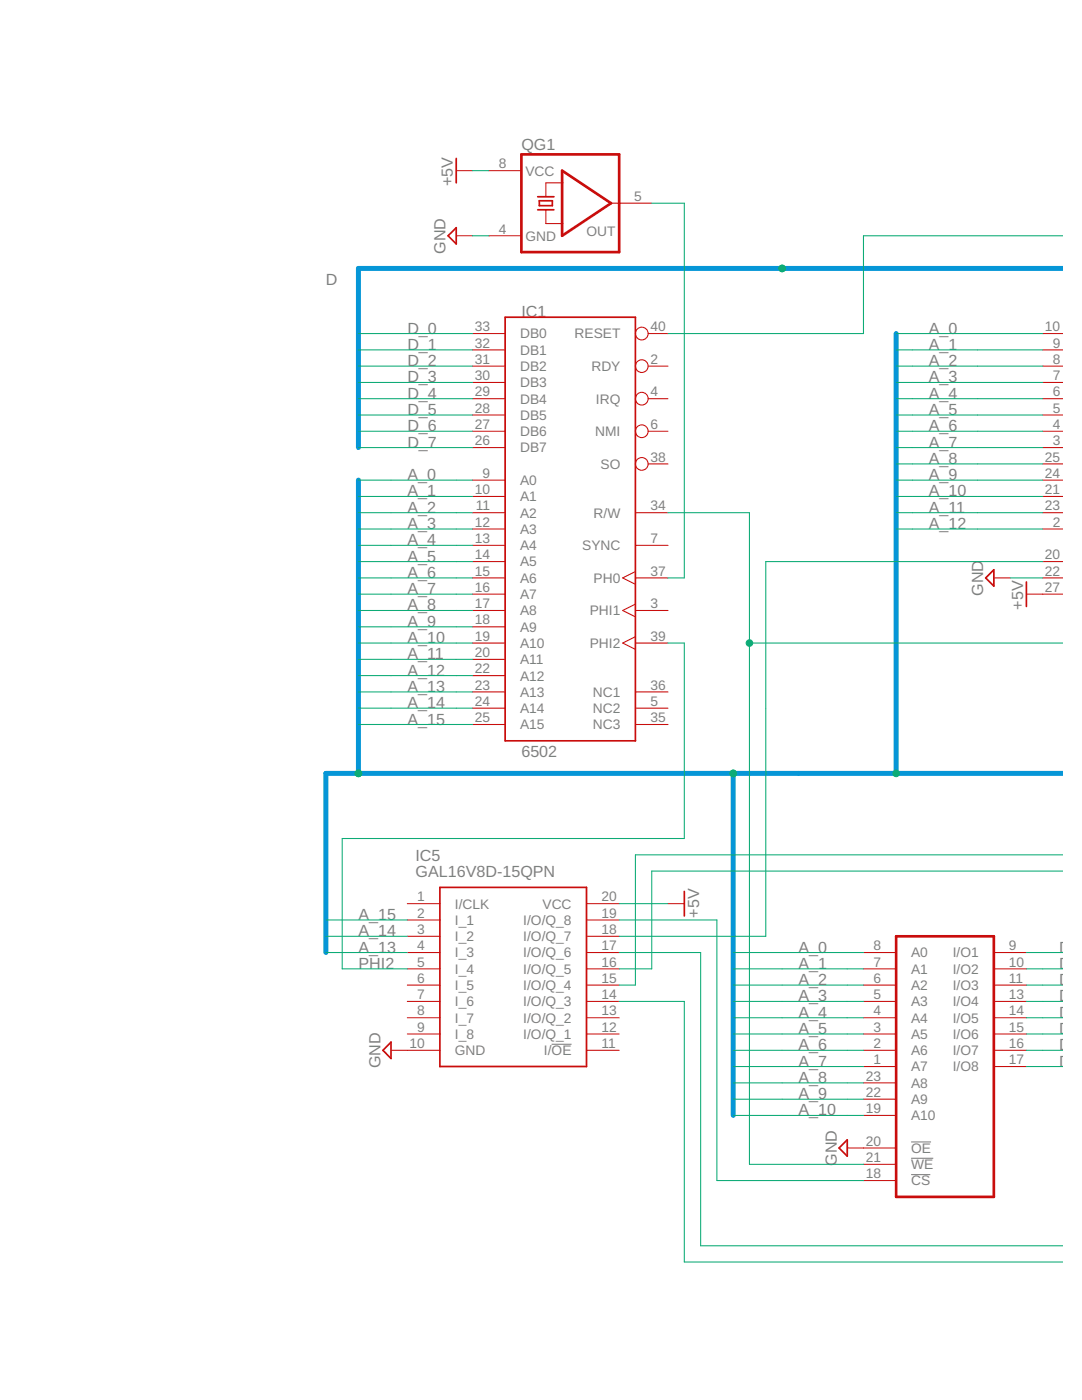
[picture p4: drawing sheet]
<svg xmlns="http://www.w3.org/2000/svg" width="216mm" height="279mm" viewBox="0 0 216 279" stroke-linecap="round" stroke-linejoin="round" font-family="sans-serif">
<path d="M110.1 208.4h3.9M181.8 227.9h4M181.8 231.2h4.4M181.8 234.4h3.8" fill="none" stroke="#808080" stroke-width=".21"/>
<path d="M91 31.6v4.9M107.3 39.3h3.2M89.4 47.1l1.6-1.7v3.3zM107.3 41.9h3.2M107.6 40.1h2.6v.9h-2.6zM100.8 63.3h26v84.5h-26zM198.3 113.7v3.3l-1.6-1.7zM204.8 116.1v4.9M87.8 177.1h29.2v35.8h-29.2zM136.5 177.9v4.9M78 208v3.2l-1.6-1.6zM167.4 229.1l1.7-1.6v3.2z" fill="none" stroke="#c90d0c" stroke-width=".34"/>
<g fill="none" stroke="#c90d0c" stroke-width=".21">
<path d="M91 34.1h3.3M97.5 34.1h6.5M112.2 36.5h-3.3v2.8M91 47.1h3.3M97.5 47.1h6.5M108.9 41.9v2.7h3.3M121.9 40.6h8.1M94.3 79.6h6.5M94.3 76.3h6.5M94.3 73.1h6.5M94.3 69.8h6.5M94.3 66.6h6.5"/>
<path d="M129.3 79.6h4M129.3 73.1h4M129.3 66.6h4M208.1 79.6h4M208.1 76.3h4M208.1 73.1h4M208.1 69.8h4M208.1 66.6h4M94.3 99.1h6.5M94.3 95.8h6.5M94.3 89.3h6.5M94.3 86.1h6.5"/>
<path d="M94.3 82.8h6.5M129.3 86.1h4M129.3 92.6h4M208.1 99.1h4M208.1 95.8h4M208.1 89.3h4M208.1 86.1h4M208.1 82.8h4M208.1 92.6h4M94.3 118.6h6.5M94.3 115.3h6.5M94.3 112.1h6.5"/>
<path d="M94.3 108.8h6.5M94.3 105.6h6.5M94.3 102.3h6.5M126.8 115.3h6.5M126.8 108.8h6.5M126.8 102.3h6.5M126.8 114.1l-2.6 1.2 2.6 1.3M198.3 115.3h3.3M204.8 118.6h7.3M208.1 115.3h4M208.1 112.1h4M208.1 105.6h4"/>
<path d="M208.1 102.3h4M94.3 138.1h6.5M94.3 134.8h6.5M94.3 131.6h6.5M94.3 128.3h6.5M94.3 125.1h6.5M94.3 121.8h6.5M126.8 138.1h6.5M126.8 128.3h6.5M126.8 121.8h6.5M126.8 127.1l-2.6 1.2 2.6 1.3M126.8 120.6l-2.6 1.2 2.6 1.3"/>
<path d="M94.3 144.6h6.5M94.3 141.3h6.5M126.8 144.6h6.5M126.8 141.3h6.5M81.3 190.1h6.5M81.3 193.4h6.5M81.3 196.6h6.5M81.3 199.9h6.5M81.3 180.3h6.5M81.3 183.6h6.5M81.3 186.9h6.5M117 190.1h6.5"/>
<path d="M117 193.4h6.5M117 196.6h6.5M117 199.9h6.5M117 180.3h6.5M117 183.6h6.5M117 186.9h6.5M133.3 180.3h3.2M172.3 190.1h6.5M172.3 193.4h6.5M172.3 196.6h6.5M172.3 199.9h6.5M198.3 190.1h6.5"/>
<path d="M198.3 193.4h6.5M198.3 196.6h6.5M198.3 199.9h6.5M78 209.6h9.8M81.3 203.1h6.5M81.3 206.4h6.5M117 203.1h6.5M117 206.4h6.5M117 209.6h6.5M172.3 203.1h6.5M172.3 206.4h6.5M172.3 209.6h6.5"/>
<path d="M172.3 212.9h6.5M172.3 216.1h6.5M172.3 219.4h6.5M198.3 203.1h6.5M198.3 206.4h6.5M198.3 209.6h6.5M198.3 212.9h6.5M169.1 229.1h9.7M172.3 222.6h6.5M172.3 232.4h6.5M172.3 235.6h6.5"/>
<circle cx="128.1" cy="79.6" r="1.27"/>
<circle cx="128.1" cy="66.6" r="1.27"/>
<circle cx="128.1" cy="73.1" r="1.27"/>
<circle cx="128.1" cy="92.6" r="1.27"/>
<circle cx="128.1" cy="86.1" r="1.27"/>
</g>
<path d="M104 30.8h19.5v19.5h-19.5zM112.2 34.1l9.7 6.5-9.7 6.5zM178.8 186.9h19.5v52h-19.5z" fill="none" stroke="#c90d0c" stroke-width=".53"/>
<path d="M212.1 53.6h-140.6v35.7M178.8 66.6v87.7M71.5 95.8v58.5M146.3 154.3v68.3M212.1 154.3h-147.1v35.8" fill="none" stroke="#0696d7" stroke-width=".99"/>
<g fill="#0dab76" stroke="#0dab76" stroke-width=".2">
<circle cx="156.1" cy="53.6" r=".66"/>
<circle cx="146.3" cy="154.3" r=".66"/>
<circle cx="71.5" cy="154.3" r=".66"/>
<circle cx="178.8" cy="154.3" r=".66"/>
<circle cx="149.5" cy="128.3" r=".66"/>
</g>
<g fill="none" stroke="#0dab76" stroke-width=".21">
<path d="M94.3 34.1h3.2M94.3 47.1h3.2M130 40.6h6.5v74.7h-3.2M212.1 47.1h-39.8v19.5h-39M71.5 66.6h22.8M71.5 69.8h22.8M71.5 73.1h22.8M71.5 76.3h22.8M71.5 79.6h22.8M178.8 66.6h29.3M178.8 69.8h29.3M178.8 73.1h29.3"/>
<path d="M178.8 76.3h29.3M178.8 79.6h29.3M71.5 82.8h22.8M71.5 86.1h22.8M71.5 89.3h22.8M71.5 95.8h22.8M71.5 99.1h22.8M178.8 82.8h29.3M178.8 86.1h29.3M178.8 89.3h29.3M178.8 95.8h29.3M178.8 99.1h29.3"/>
<path d="M178.8 92.6h29.3M71.5 102.3h22.8M71.5 105.6h22.8M71.5 108.8h22.8M71.5 112.1h22.8M71.5 115.3h22.8M71.5 118.6h22.8M133.3 102.3h16.2v130.1h22.8M178.8 102.3h29.3M178.8 105.6h29.3M201.6 115.3h6.5M208.1 112.1h-55.3v74.8h-29.3"/>
<path d="M71.5 121.8h22.8M71.5 125.1h22.8M71.5 128.3h22.8M71.5 131.6h22.8M71.5 134.8h22.8M71.5 138.1h22.8M133.3 128.3h3.2v39h-68.2v26.1h13M149.5 128.3h62.6M71.5 141.3h22.8M71.5 144.6h22.8M212.1 173.8h-82.1v19.6h-6.5M212.1 170.6h-85.3v26h-3.3"/>
<path d="M65 190.1h16.3M65 186.9h16.3M65 183.6h16.3M123.5 190.1h16.3v58.5h72.3M123.5 199.9h13v52h75.6M123.5 183.6h19.5v52h29.3M123.5 180.3h9.8M146.3 190.1h26M146.3 193.4h26M146.3 196.6h26M146.3 199.9h26M204.8 190.1h7.3"/>
<path d="M204.8 193.4h7.3M204.8 196.6h7.3M204.8 199.9h7.3M146.3 203.1h26M146.3 206.4h26M146.3 209.6h26M146.3 212.9h26M146.3 216.1h26M146.3 219.4h26M204.8 203.1h7.3M204.8 206.4h7.3M204.8 209.6h7.3"/>
<path d="M204.8 212.9h7.3M146.3 222.6h26"/>
</g>
<g font-size="3.2" fill="#808080">
<text x="104" y="30">QG1</text>
<text x="90.4" y="37.1" transform="rotate(-90 90.4 37.1)">+5V</text>
<text x="88.9" y="50.6" transform="rotate(-90 88.9 50.6)">GND</text>
<text x="65" y="56.8">D</text>
<text x="104" y="63.3">IC1</text>
<text x="81.3" y="66.6">D_0</text>
<text x="81.3" y="69.8">D_1</text>
<text x="185.3" y="66.6">A_0</text>
<text x="185.3" y="69.8">A_1</text>
<text x="81.3" y="73.1">D_2</text>
<text x="81.3" y="76.3">D_3</text>
<text x="185.3" y="73.1">A_2</text>
<text x="185.3" y="76.3">A_3</text>
<text x="81.3" y="79.6">D_4</text>
<text x="81.3" y="82.8">D_5</text>
<text x="185.3" y="79.6">A_4</text>
<text x="185.3" y="82.8">A_5</text>
<text x="81.3" y="86.1">D_6</text>
<text x="81.3" y="89.3">D_7</text>
<text x="185.3" y="86.1">A_6</text>
<text x="185.3" y="89.3">A_7</text>
<text x="81.3" y="95.8">A_0</text>
<text x="185.3" y="92.6">A_8</text>
<text x="185.3" y="95.8">A_9</text>
<text x="81.3" y="99.1">A_1</text>
<text x="185.3" y="99.1">A_10</text>
<text x="81.3" y="102.3">A_2</text>
<text x="81.3" y="105.6">A_3</text>
<text x="185.3" y="102.3">A_11</text>
<text x="185.3" y="105.6">A_12</text>
<text x="81.3" y="108.8">A_4</text>
<text x="81.3" y="112.1">A_5</text>
<text x="81.3" y="115.3">A_6</text>
<text x="81.3" y="118.6">A_7</text>
<text x="196.2" y="118.9" transform="rotate(-90 196.2 118.9)">GND</text>
<text x="81.3" y="121.8">A_8</text>
<text x="81.3" y="125.1">A_9</text>
<text x="204.2" y="121.6" transform="rotate(-90 204.2 121.6)">+5V</text>
<text x="81.3" y="128.3">A_10</text>
<text x="81.3" y="131.6">A_11</text>
<text x="81.3" y="134.8">A_12</text>
<text x="81.3" y="138.1">A_13</text>
<text x="81.3" y="141.3">A_14</text>
<text x="81.3" y="144.6">A_15</text>
<text x="104" y="151.1">6502</text>
<text x="82.9" y="171.7">IC5</text>
<text x="82.9" y="175">GAL16V8D-15QPN</text>
<text x="71.5" y="183.6">A_15</text>
<text x="139.5" y="183.1" transform="rotate(-90 139.5 183.1)">+5V</text>
<text x="71.5" y="190.1">A_13</text>
<text x="71.5" y="186.9">A_14</text>
<text x="159.3" y="190.1">A_0</text>
<text x="211.3" y="190.1">D_0</text>
<text x="71.5" y="193.4">PHI2</text>
<text x="159.3" y="193.4">A_1</text>
<text x="159.3" y="196.6">A_2</text>
<text x="211.3" y="193.4">D_1</text>
<text x="211.3" y="196.6">D_2</text>
<text x="159.3" y="199.9">A_3</text>
<text x="159.3" y="203.1">A_4</text>
<text x="211.3" y="199.9">D_3</text>
<text x="211.3" y="203.1">D_4</text>
<text x="159.3" y="206.4">A_5</text>
<text x="159.3" y="209.6">A_6</text>
<text x="211.3" y="206.4">D_5</text>
<text x="211.3" y="209.6">D_6</text>
<text x="75.9" y="213.2" transform="rotate(-90 75.9 213.2)">GND</text>
<text x="159.3" y="212.9">A_7</text>
<text x="211.3" y="212.9">D_7</text>
<text x="159.3" y="216.1">A_8</text>
<text x="159.3" y="219.4">A_9</text>
<text x="159.3" y="222.6">A_10</text>
<text x="166.9" y="232.7" transform="rotate(-90 166.9 232.7)">GND</text>
</g>
<g font-size="2.8" fill="#808080">
<text x="99.5" y="33.6">8</text>
<text x="104.8" y="35">VCC</text>
<text x="126.5" y="40.1">5</text>
<text x="99.5" y="46.6">4</text>
<text x="117" y="47.1">OUT</text>
<text x="104.8" y="48">GND</text>
<text x="94.7" y="69.4">32</text>
<text x="94.7" y="66.1">33</text>
<text x="103.8" y="70.8">DB1</text>
<text x="103.8" y="67.5">DB0</text>
<text x="114.6" y="67.5">RESET</text>
<text x="129.8" y="66.1">40</text>
<text x="208.5" y="66.1">10</text>
<text x="210.1" y="69.4">9</text>
<text x="94.7" y="75.9">30</text>
<text x="94.7" y="72.6">31</text>
<text x="103.8" y="77.3">DB3</text>
<text x="103.8" y="74">DB2</text>
<text x="118" y="74">RDY</text>
<text x="129.8" y="72.6">2</text>
<text x="210.1" y="75.9">7</text>
<text x="210.1" y="72.6">8</text>
<text x="94.7" y="82.4">28</text>
<text x="94.7" y="79.1">29</text>
<text x="103.8" y="83.8">DB5</text>
<text x="103.8" y="80.5">DB4</text>
<text x="118.9" y="80.5">IRQ</text>
<text x="129.8" y="79.1">4</text>
<text x="210.1" y="82.4">5</text>
<text x="210.1" y="79.1">6</text>
<text x="94.7" y="88.9">26</text>
<text x="94.7" y="85.6">27</text>
<text x="103.8" y="87">DB6</text>
<text x="118.8" y="87">NMI</text>
<text x="129.8" y="85.6">6</text>
<text x="210.1" y="88.9">3</text>
<text x="210.1" y="85.6">4</text>
<text x="96.3" y="95.4">9</text>
<text x="103.8" y="90.3">DB7</text>
<text x="119.8" y="93.5">SO</text>
<text x="129.8" y="92.1">38</text>
<text x="208.5" y="95.4">24</text>
<text x="208.5" y="92.1">25</text>
<text x="94.7" y="98.6">10</text>
<text x="94.9" y="101.9">11</text>
<text x="103.8" y="100.1">A1</text>
<text x="103.8" y="96.8">A0</text>
<text x="129.8" y="101.9">34</text>
<text x="208.5" y="98.6">21</text>
<text x="208.5" y="101.9">23</text>
<text x="94.7" y="105.1">12</text>
<text x="103.8" y="106.6">A3</text>
<text x="103.8" y="103.3">A2</text>
<text x="118.4" y="103.3">R/W</text>
<text x="210.1" y="105.1">2</text>
<text x="94.7" y="111.6">14</text>
<text x="94.7" y="108.4">13</text>
<text x="103.8" y="113.1">A5</text>
<text x="103.8" y="109.8">A4</text>
<text x="116.2" y="109.8">SYNC</text>
<text x="129.8" y="108.4">7</text>
<text x="208.5" y="111.6">20</text>
<text x="94.7" y="118.1">16</text>
<text x="94.7" y="114.9">15</text>
<text x="103.8" y="119.6">A7</text>
<text x="103.8" y="116.3">A6</text>
<text x="118.4" y="116.3">PH0</text>
<text x="129.8" y="114.9">37</text>
<text x="208.5" y="114.9">22</text>
<text x="208.5" y="118.1">27</text>
<text x="94.7" y="124.6">18</text>
<text x="94.7" y="121.4">17</text>
<text x="103.8" y="122.8">A8</text>
<text x="117.7" y="122.8">PHI1</text>
<text x="129.8" y="121.4">3</text>
<text x="94.7" y="131.1">20</text>
<text x="94.7" y="127.9">19</text>
<text x="103.8" y="129.3">A10</text>
<text x="103.8" y="126.1">A9</text>
<text x="117.7" y="129.3">PHI2</text>
<text x="129.8" y="127.9">39</text>
<text x="94.7" y="137.6">23</text>
<text x="94.7" y="134.4">22</text>
<text x="103.8" y="135.8">A12</text>
<text x="103.8" y="132.6">A11</text>
<text x="129.8" y="137.6">36</text>
<text x="94.7" y="140.9">24</text>
<text x="103.8" y="142.3">A14</text>
<text x="103.8" y="139.1">A13</text>
<text x="118.3" y="142.3">NC2</text>
<text x="118.3" y="139.1">NC1</text>
<text x="129.8" y="140.9">5</text>
<text x="94.7" y="144.1">25</text>
<text x="103.8" y="145.6">A15</text>
<text x="118.3" y="145.6">NC3</text>
<text x="129.8" y="144.1">35</text>
<text x="83.3" y="179.9">1</text>
<text x="120" y="179.9">20</text>
<text x="83.3" y="183.1">2</text>
<text x="90.8" y="181.3">I/CLK</text>
<text x="90.8" y="184.6">I_1</text>
<text x="104.4" y="184.6">I/O/Q_8</text>
<text x="108.3" y="181.3">VCC</text>
<text x="120" y="183.1">19</text>
<text x="83.3" y="186.4">3</text>
<text x="83.3" y="189.6">4</text>
<text x="90.8" y="187.8">I_2</text>
<text x="90.8" y="191.1">I_3</text>
<text x="104.4" y="187.8">I/O/Q_7</text>
<text x="104.4" y="191.1">I/O/Q_6</text>
<text x="120" y="186.4">18</text>
<text x="120" y="189.6">17</text>
<text x="174.3" y="189.6">8</text>
<text x="181.8" y="191.1">A0</text>
<text x="190.1" y="191.1">I/O1</text>
<text x="201.3" y="189.6">9</text>
<text x="83.3" y="192.9">5</text>
<text x="83.3" y="196.1">6</text>
<text x="90.8" y="194.3">I_4</text>
<text x="90.8" y="197.6">I_5</text>
<text x="104.4" y="194.3">I/O/Q_5</text>
<text x="104.4" y="197.6">I/O/Q_4</text>
<text x="120" y="192.9">16</text>
<text x="120" y="196.1">15</text>
<text x="174.3" y="192.9">7</text>
<text x="174.3" y="196.1">6</text>
<text x="181.8" y="194.3">A1</text>
<text x="181.8" y="197.6">A2</text>
<text x="190.1" y="194.3">I/O2</text>
<text x="190.1" y="197.6">I/O3</text>
<text x="201.3" y="192.9">10</text>
<text x="201.3" y="196.1">11</text>
<text x="83.3" y="199.4">7</text>
<text x="83.3" y="202.7">8</text>
<text x="90.8" y="200.8">I_6</text>
<text x="104.4" y="200.8">I/O/Q_3</text>
<text x="120" y="199.4">14</text>
<text x="120" y="202.7">13</text>
<text x="174.3" y="199.4">5</text>
<text x="174.3" y="202.7">4</text>
<text x="181.8" y="200.8">A3</text>
<text x="190.1" y="200.8">I/O4</text>
<text x="201.3" y="202.7">14</text>
<text x="201.3" y="199.4">13</text>
<text x="81.7" y="209.2">10</text>
<text x="83.3" y="205.9">9</text>
<text x="90.8" y="204.1">I_7</text>
<text x="90.8" y="207.3">I_8</text>
<text x="104.4" y="204.1">I/O/Q_2</text>
<text x="104.4" y="207.3">I/O/Q_1</text>
<text x="120" y="205.9">12</text>
<text x="120" y="209.2">11</text>
<text x="174.3" y="205.9">3</text>
<text x="174.3" y="209.2">2</text>
<text x="181.8" y="204.1">A4</text>
<text x="181.8" y="207.3">A5</text>
<text x="190.1" y="204.1">I/O5</text>
<text x="190.1" y="207.3">I/O6</text>
<text x="201.3" y="205.9">15</text>
<text x="201.3" y="209.2">16</text>
<text x="90.8" y="210.6">GND</text>
<text x="108.5" y="210.6">I/OE</text>
<text x="172.7" y="215.7">23</text>
<text x="174.3" y="212.4">1</text>
<text x="181.8" y="210.6">A6</text>
<text x="181.8" y="213.8">A7</text>
<text x="190.1" y="210.6">I/O7</text>
<text x="190.1" y="213.8">I/O8</text>
<text x="201.3" y="212.4">17</text>
<text x="172.7" y="218.9">22</text>
<text x="181.8" y="217.1">A8</text>
<text x="181.8" y="220.3">A9</text>
<text x="172.7" y="222.2">19</text>
<text x="181.8" y="223.6">A10</text>
<text x="172.7" y="228.7">20</text>
<text x="172.7" y="231.9">21</text>
<text x="181.8" y="230.1">OE</text>
<text x="181.8" y="233.3">WE</text>
<text x="172.7" y="235.2">18</text>
<text x="181.8" y="236.6">CS</text>
</g>
</svg>
